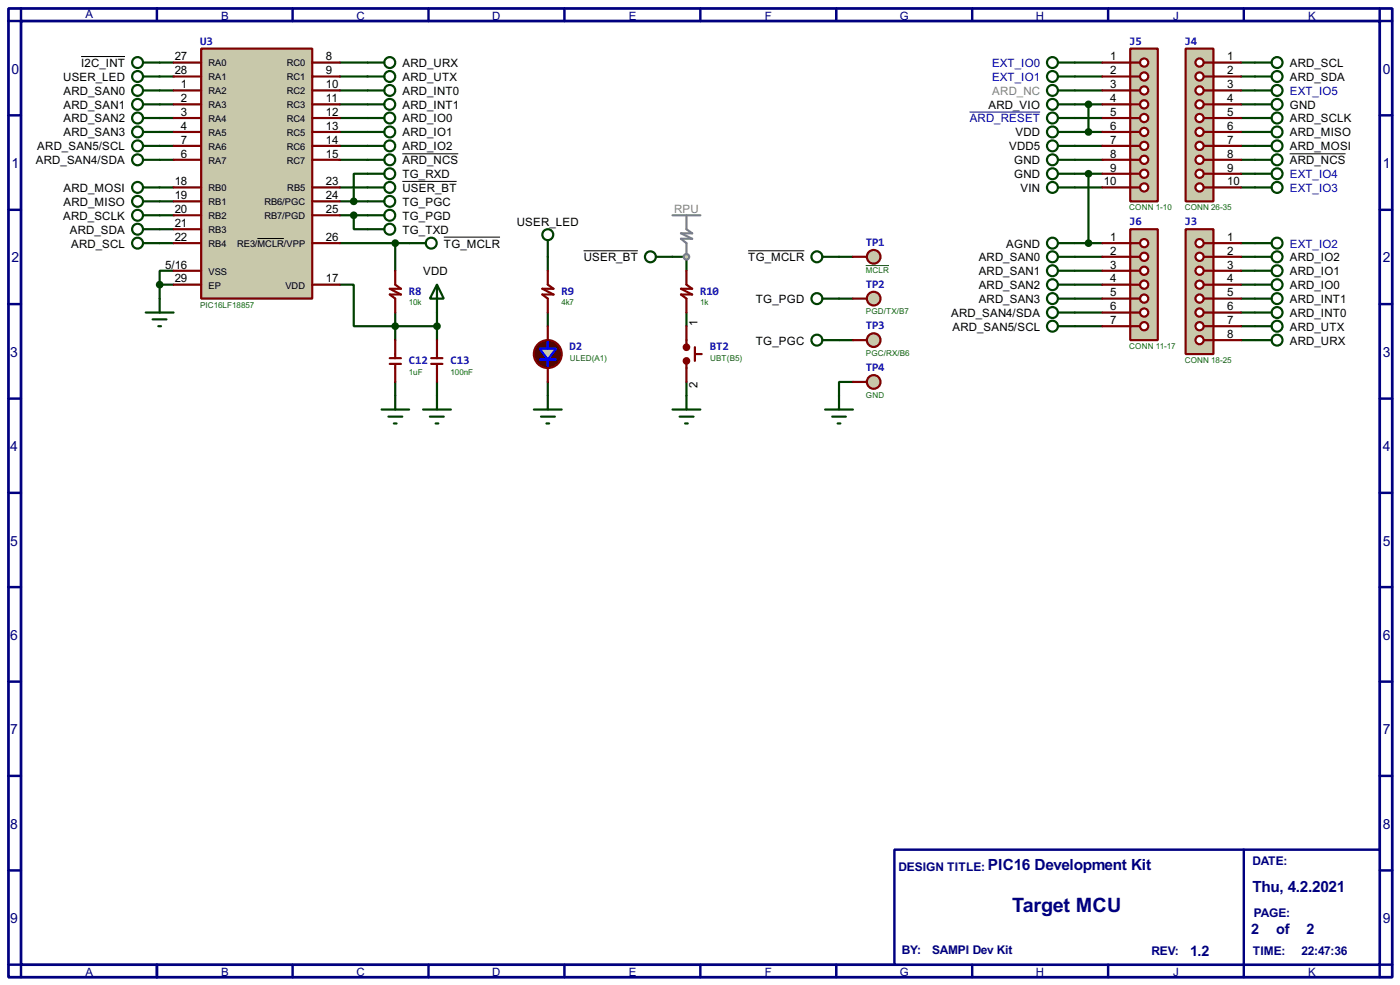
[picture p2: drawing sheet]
<svg xmlns="http://www.w3.org/2000/svg" width="256mm" height="180mm" viewBox="0 0 256 180" stroke-linecap="round" stroke-linejoin="round" font-family="sans-serif">
<path d="M1.6 1.6h253.5v177.3h-253.5zM3.9 3.9h248.9v172.7h-248.9z" fill="none" stroke="#000080" stroke-width=".5"/>
<path d="M3.9 1.6v2.3h-2.3M28.8 1.6v2.3" fill="none" stroke="#000080" stroke-width=".45"/>
<path d="M163.9 155.5h88.9v21.1h-88.9z" fill="#fff" stroke="#000080" stroke-width=".45"/>
<g fill="none" stroke="#000080" stroke-width=".45">
<path d="M53.6 1.6v2.3M78.5 1.6v2.3M103.4 1.6v2.3M128.3 1.6v2.3M153.2 1.6v2.3M178.1 1.6v2.3M203 1.6v2.3M227.9 1.6v2.3M252.8 1.6v2.3h2.3M1.6 21.1h2.3M1.6 38.4h2.3M252.8 21.1h2.3"/>
<path d="M252.8 38.4h2.3M1.6 55.7h2.3M252.8 55.7h2.3M1.6 73h2.3M252.8 73h2.3M1.6 90.2h2.3M252.8 90.2h2.3M1.6 107.5h2.3M252.8 107.5h2.3M1.6 124.8h2.3M252.8 124.8h2.3M1.6 142h2.3"/>
<path d="M1.6 159.3h2.3M227.9 155.5v23.4M252.8 142h2.3M252.8 159.3h2.3M1.6 176.6h2.3v2.3M28.8 176.6v2.3M53.6 176.6v2.3M78.5 176.6v2.3M103.4 176.6v2.3M128.3 176.6v2.3M153.2 176.6v2.3M178.1 176.6v2.3"/>
<path d="M203 176.6v2.3M255.1 176.6h-2.3v2.3"/>
</g>
<g fill="none" stroke="#004000" stroke-width=".4">
<path d="M29.3 11.5h2.5M29.3 14h2.5M29.3 16.6h2.5M29.3 19.1h2.5M62.3 11.5h5.1M62.3 14h5.1M62.3 16.6h5.1M62.3 19.1h5.1M196.9 11.5h5.1M196.9 14h5.1M196.9 16.6h5.1M196.9 19.1h5.1"/>
<path d="M199.4 19.1v5.1M227.4 11.5h5.6M227.4 14h5.6M227.4 16.6h5.6M227.4 19.1h5.6M29.3 21.6h2.5M29.3 24.2h2.5M29.3 26.7h2.5M29.3 29.3h2.5M29.3 34.3h2.5M29.3 39.4h2.5M29.3 36.9h2.5"/>
<path d="M62.3 21.6h5.1M62.3 24.2h5.1M62.3 26.7h5.1M62.3 29.3h5.1M62.3 34.3h5.1M62.3 39.4h5.1M62.3 36.9h5.1M64.8 39.4v2.6h2.6M67.4 31.8h-2.6v5.1M196.9 21.6h5.1M196.9 24.2h5.1M196.9 26.7h5.1"/>
<path d="M196.9 29.3h5.1M196.9 31.8h5.1M196.9 34.3h5.1M199.4 31.8v12.7M227.4 21.6h5.6M227.4 24.2h5.6M227.4 26.7h5.6M227.4 29.3h5.6M227.4 31.8h5.6M227.4 34.3h5.6M29.3 44.5h2.5M29.3 52.1h2.5"/>
<path d="M29.3 52.1v2.6M29.3 42h2.5M31.8 49.6h-2.5v2.5M62.3 52.1h2.5v7.6h15.3M62.3 44.5h12.7M72.4 44.5v5.1M72.4 57.2v5.1M80.1 57.2v5.1M100.4 47v2.6M100.4 57.2v2.5M123.2 47h2.6v2.6M125.8 57.2v2.5"/>
<path d="M153.7 47h2.6M153.7 54.7h2.6M196.9 44.5h5.1M196.9 47h5.1M196.9 49.6h5.1M196.9 52.1h5.1M196.9 54.7h5.1M196.9 57.2h5.1M196.9 59.7h5.1M227.4 44.5h5.6M227.4 47h5.6M227.4 49.6h5.6"/>
<path d="M227.4 52.1h5.6M227.4 54.7h5.6M227.4 57.2h5.6M227.4 59.7h5.6M72.4 69.9v2.5M80.1 69.9v2.5M100.4 69.9v2.5M125.8 69.9v2.5M153.7 62.3h2.6M156.3 69.9h-2.6v2.5M227.4 62.3h5.6"/>
<circle cx="233.9" cy="11.5" r="1"/>
<circle cx="233.9" cy="14" r="1"/>
<circle cx="233.9" cy="19.1" r="1"/>
<circle cx="233.9" cy="16.6" r="1"/>
<circle cx="233.9" cy="29.3" r="1"/>
<circle cx="233.9" cy="31.8" r="1"/>
<circle cx="233.9" cy="26.7" r="1"/>
<circle cx="233.9" cy="34.3" r="1"/>
<circle cx="233.9" cy="21.6" r="1"/>
<circle cx="233.9" cy="24.2" r="1"/>
<circle cx="233.9" cy="44.5" r="1"/>
<circle cx="233.9" cy="47" r="1"/>
<circle cx="233.9" cy="49.6" r="1"/>
<circle cx="233.9" cy="54.7" r="1"/>
<circle cx="233.9" cy="57.2" r="1"/>
<circle cx="233.9" cy="59.7" r="1"/>
<circle cx="233.9" cy="52.1" r="1"/>
<circle cx="233.9" cy="62.3" r="1"/>
</g>
<path d="M236.3 28.2h10.2" fill="none" stroke="#000" stroke-width=".18"/>
<path d="M217.2 42h5.1v22.8h-5.1z" fill="#c8c8aa" stroke="#800000" stroke-width=".4"/>
<path d="M220.5 44.5h1.8" fill="none" stroke="#800000" stroke-width=".4"/>
<circle cx="219.7" cy="44.5" r=".75" fill="#feffff" stroke="#800000" stroke-width=".4"/>
<path d="M220.5 47h1.8" fill="none" stroke="#800000" stroke-width=".4"/>
<circle cx="219.7" cy="47" r=".75" fill="#feffff" stroke="#800000" stroke-width=".4"/>
<path d="M220.5 49.6h1.8" fill="none" stroke="#800000" stroke-width=".4"/>
<circle cx="219.7" cy="49.6" r=".75" fill="#feffff" stroke="#800000" stroke-width=".4"/>
<path d="M220.5 52.1h1.8" fill="none" stroke="#800000" stroke-width=".4"/>
<circle cx="219.7" cy="52.1" r=".75" fill="#feffff" stroke="#800000" stroke-width=".4"/>
<path d="M220.5 54.7h1.8" fill="none" stroke="#800000" stroke-width=".4"/>
<circle cx="219.7" cy="54.7" r=".75" fill="#feffff" stroke="#800000" stroke-width=".4"/>
<path d="M220.5 57.2h1.8" fill="none" stroke="#800000" stroke-width=".4"/>
<circle cx="219.7" cy="57.2" r=".75" fill="#feffff" stroke="#800000" stroke-width=".4"/>
<path d="M220.5 59.7h1.8" fill="none" stroke="#800000" stroke-width=".4"/>
<circle cx="219.7" cy="59.7" r=".75" fill="#feffff" stroke="#800000" stroke-width=".4"/>
<path d="M220.5 62.3h1.8" fill="none" stroke="#800000" stroke-width=".4"/>
<circle cx="219.7" cy="62.3" r=".75" fill="#feffff" stroke="#800000" stroke-width=".4"/>
<path d="M222.3 44.5h5.1M222.3 47h5.1M222.3 49.6h5.1M222.3 52.1h5.1M222.3 54.7h5.1M222.3 57.2h5.1M222.3 59.7h5.1M222.3 62.3h5.1" fill="none" stroke="#800000" stroke-width=".4"/>
<path d="M217.2 8.9h5.1v28h-5.1z" fill="#c8c8aa" stroke="#800000" stroke-width=".4"/>
<path d="M220.5 11.5h1.8" fill="none" stroke="#800000" stroke-width=".4"/>
<circle cx="219.7" cy="11.5" r=".75" fill="#feffff" stroke="#800000" stroke-width=".4"/>
<path d="M220.5 14h1.8" fill="none" stroke="#800000" stroke-width=".4"/>
<circle cx="219.7" cy="14" r=".75" fill="#feffff" stroke="#800000" stroke-width=".4"/>
<path d="M220.5 16.6h1.8" fill="none" stroke="#800000" stroke-width=".4"/>
<circle cx="219.7" cy="16.6" r=".75" fill="#feffff" stroke="#800000" stroke-width=".4"/>
<path d="M220.5 19.1h1.8" fill="none" stroke="#800000" stroke-width=".4"/>
<circle cx="219.7" cy="19.1" r=".75" fill="#feffff" stroke="#800000" stroke-width=".4"/>
<path d="M220.5 21.6h1.8" fill="none" stroke="#800000" stroke-width=".4"/>
<circle cx="219.7" cy="21.6" r=".75" fill="#feffff" stroke="#800000" stroke-width=".4"/>
<path d="M220.5 24.2h1.8" fill="none" stroke="#800000" stroke-width=".4"/>
<circle cx="219.7" cy="24.2" r=".75" fill="#feffff" stroke="#800000" stroke-width=".4"/>
<path d="M220.5 26.7h1.8" fill="none" stroke="#800000" stroke-width=".4"/>
<circle cx="219.7" cy="26.7" r=".75" fill="#feffff" stroke="#800000" stroke-width=".4"/>
<path d="M220.5 29.3h1.8" fill="none" stroke="#800000" stroke-width=".4"/>
<circle cx="219.7" cy="29.3" r=".75" fill="#feffff" stroke="#800000" stroke-width=".4"/>
<path d="M220.5 31.8h1.8" fill="none" stroke="#800000" stroke-width=".4"/>
<circle cx="219.7" cy="31.8" r=".75" fill="#feffff" stroke="#800000" stroke-width=".4"/>
<path d="M220.5 34.3h1.8" fill="none" stroke="#800000" stroke-width=".4"/>
<circle cx="219.7" cy="34.3" r=".75" fill="#feffff" stroke="#800000" stroke-width=".4"/>
<g fill="none" stroke="#800000" stroke-width=".4">
<path d="M222.3 11.5h5.1M222.3 14h5.1M222.3 16.6h5.1M222.3 19.1h5.1M222.3 21.6h5.1M222.3 24.2h5.1M222.3 26.7h5.1M222.3 29.3h5.1M222.3 31.8h5.1M222.3 34.3h5.1M100.4 49.6v2.5l1 .8h-2l2 1h-2l1 .8v2.5M125.8 49.6v2.5l1 .8h-2l2 1h-2l1 .8v2.5"/>
<path d="M125.8 59.7v3.9M71.4 65.6h2.1M71.4 66.6h2.1M72.4 62.3v3.3M72.4 66.6v3.3M79 65.6h2.1M79 66.6h2.1M80.1 62.3v3.3M80.1 66.6v3.3M125.8 66.1v3.8M127.3 63.6v2.5M127.3 64.8h1.3"/>
</g>
<g fill="none" stroke="#004000" stroke-width=".4">
<path d="M67.4 19.1h3M67.4 16.6h3M67.4 14h3M67.4 11.5h3M26.2 36.9h3.1M26.2 39.4h3.1M26.2 21.6h3.1M26.2 24.2h3.1M26.2 29.3h3.1M26.2 26.7h3.1M26.2 34.3h3.1M67.4 36.9h3"/>
<path d="M67.4 39.4h3M67.4 31.8h3M67.4 21.6h3M67.4 24.2h3M67.4 29.3h3M67.4 26.7h3M26.2 42h3.1M26.2 44.5h3.1M26.7 57.2h5.1M28 58.5h2.5M29 59.7h.5M29.3 54.7v2.5"/>
<path d="M67.4 42h3M75 44.5h3M80.1 52.1l1.2 2.6h-2.5zM80.1 52.1v5.1M193.9 47h3M193.9 49.6h3M193.9 52.1h3M193.9 54.7h3M193.9 57.2h3M193.9 59.7h3M69.9 75h5.1M71.2 76.3h2.5"/>
<path d="M72.2 77.5h.5M72.4 72.4v2.6M77.5 75h5.1M78.8 76.3h2.5M79.8 77.5h.5M80.1 72.4v2.6M97.8 75h5.1M99.1 76.3h2.6M100.1 77.5h.5M100.4 72.4v2.6M123.2 75h5.1M124.5 76.3h2.6"/>
<path d="M125.5 77.5h.5M125.8 72.4v2.6"/>
<circle cx="71.4" cy="11.5" r="1"/>
<circle cx="71.4" cy="14" r="1"/>
<circle cx="71.4" cy="19.1" r="1"/>
<circle cx="71.4" cy="16.6" r="1"/>
<circle cx="25.2" cy="36.9" r="1"/>
<circle cx="25.2" cy="34.3" r="1"/>
<circle cx="25.2" cy="29.3" r="1"/>
<circle cx="25.2" cy="26.7" r="1"/>
<circle cx="25.2" cy="39.4" r="1"/>
<circle cx="25.2" cy="21.6" r="1"/>
<circle cx="25.2" cy="24.2" r="1"/>
<circle cx="71.4" cy="29.3" r="1"/>
<circle cx="71.4" cy="26.7" r="1"/>
<circle cx="71.4" cy="36.9" r="1"/>
<circle cx="71.4" cy="39.4" r="1"/>
<circle cx="71.4" cy="31.8" r="1"/>
<circle cx="71.4" cy="24.2" r="1"/>
<circle cx="71.4" cy="21.6" r="1"/>
<circle cx="25.2" cy="42" r="1"/>
<circle cx="25.2" cy="44.5" r="1"/>
<circle cx="71.4" cy="42" r="1"/>
<circle cx="79" cy="44.5" r="1"/>
<circle cx="192.8" cy="47" r="1"/>
<circle cx="192.8" cy="49.6" r="1"/>
<circle cx="192.8" cy="57.2" r="1"/>
<circle cx="192.8" cy="54.7" r="1"/>
<circle cx="192.8" cy="59.7" r="1"/>
<circle cx="192.8" cy="52.1" r="1"/>
</g>
<g fill="#004000" stroke="#004000" stroke-width=".4">
<circle cx="29.2" cy="52.1" r=".5"/>
<circle cx="72.4" cy="59.7" r=".5"/>
<circle cx="80" cy="59.7" r=".5"/>
</g>
<path d="M73.7 28.2h10.3M81.3 43.4h10.3" fill="none" stroke="#000" stroke-width=".18"/>
<g fill="#800000" stroke="#800000" stroke-width=".4">
<circle cx="125.7" cy="63.6" r=".5"/>
<circle cx="125.7" cy="66.1" r=".5"/>
</g>
<circle cx="100.3" cy="64.8" r="2.55" fill="#400000" stroke="#800000" stroke-width=".4"/>
<path d="M98.9 63.8h1.5v-1.3v1.3h1.5l-1.5 2h1.5h-3h1.5v1.3v-1.3z" fill-rule="evenodd" fill="#c8c8aa" stroke="#00f" stroke-width=".4"/>
<path d="M100.4 59.7v2.6M100.4 67.4v2.5" fill="none" stroke="#800000" stroke-width=".4"/>
<g fill="none" stroke="#004000" stroke-width=".4">
<path d="M26.2 11.5h3.1M26.2 14h3.1M26.2 19.1h3.1M26.2 16.6h3.1M67.4 34.3h3M100.4 44v3M120.2 47h3"/>
<circle cx="25.2" cy="11.5" r="1"/>
<circle cx="25.2" cy="14" r="1"/>
<circle cx="25.2" cy="19.1" r="1"/>
<circle cx="25.2" cy="16.6" r="1"/>
<circle cx="71.4" cy="34.3" r="1"/>
<circle cx="100.3" cy="43" r="1"/>
<circle cx="119.1" cy="47" r="1"/>
</g>
<path d="M14.9 10.4h8M73.7 33.2h10M106.9 45.9h10" fill="none" stroke="#000" stroke-width=".18"/>
<path d="M207.1 42h5v20.3h-5z" fill="#c8c8aa" stroke="#800000" stroke-width=".4"/>
<path d="M207.1 44.5h1.7" fill="none" stroke="#800000" stroke-width=".4"/>
<circle cx="209.6" cy="44.5" r=".75" fill="#feffff" stroke="#800000" stroke-width=".4"/>
<path d="M207.1 47h1.7" fill="none" stroke="#800000" stroke-width=".4"/>
<circle cx="209.6" cy="47" r=".75" fill="#feffff" stroke="#800000" stroke-width=".4"/>
<path d="M207.1 49.6h1.7" fill="none" stroke="#800000" stroke-width=".4"/>
<circle cx="209.6" cy="49.6" r=".75" fill="#feffff" stroke="#800000" stroke-width=".4"/>
<path d="M207.1 52.1h1.7" fill="none" stroke="#800000" stroke-width=".4"/>
<circle cx="209.6" cy="52.1" r=".75" fill="#feffff" stroke="#800000" stroke-width=".4"/>
<path d="M207.1 54.7h1.7" fill="none" stroke="#800000" stroke-width=".4"/>
<circle cx="209.6" cy="54.7" r=".75" fill="#feffff" stroke="#800000" stroke-width=".4"/>
<path d="M207.1 57.2h1.7" fill="none" stroke="#800000" stroke-width=".4"/>
<circle cx="209.6" cy="57.2" r=".75" fill="#feffff" stroke="#800000" stroke-width=".4"/>
<path d="M207.1 59.7h1.7" fill="none" stroke="#800000" stroke-width=".4"/>
<circle cx="209.6" cy="59.7" r=".75" fill="#feffff" stroke="#800000" stroke-width=".4"/>
<path d="M202 44.5h5.1M202 47h5.1M202 49.6h5.1M202 52.1h5.1M202 54.7h5.1M202 57.2h5.1M202 59.7h5.1" fill="none" stroke="#800000" stroke-width=".4"/>
<g fill="none" stroke="#004000" stroke-width=".4">
<path d="M193.9 44.5h3"/>
<circle cx="192.8" cy="44.5" r="1"/>
</g>
<path d="M207.1 8.9h5v28h-5z" fill="#c8c8aa" stroke="#800000" stroke-width=".4"/>
<path d="M207.1 11.5h1.7" fill="none" stroke="#800000" stroke-width=".4"/>
<circle cx="209.6" cy="11.5" r=".75" fill="#feffff" stroke="#800000" stroke-width=".4"/>
<path d="M207.1 14h1.7" fill="none" stroke="#800000" stroke-width=".4"/>
<circle cx="209.6" cy="14" r=".75" fill="#feffff" stroke="#800000" stroke-width=".4"/>
<path d="M207.1 16.6h1.7" fill="none" stroke="#800000" stroke-width=".4"/>
<circle cx="209.6" cy="16.6" r=".75" fill="#feffff" stroke="#800000" stroke-width=".4"/>
<path d="M207.1 19.1h1.7" fill="none" stroke="#800000" stroke-width=".4"/>
<circle cx="209.6" cy="19.1" r=".75" fill="#feffff" stroke="#800000" stroke-width=".4"/>
<path d="M207.1 21.6h1.7" fill="none" stroke="#800000" stroke-width=".4"/>
<circle cx="209.6" cy="21.6" r=".75" fill="#feffff" stroke="#800000" stroke-width=".4"/>
<path d="M207.1 24.2h1.7" fill="none" stroke="#800000" stroke-width=".4"/>
<circle cx="209.6" cy="24.2" r=".75" fill="#feffff" stroke="#800000" stroke-width=".4"/>
<path d="M207.1 26.7h1.7" fill="none" stroke="#800000" stroke-width=".4"/>
<circle cx="209.6" cy="26.7" r=".75" fill="#feffff" stroke="#800000" stroke-width=".4"/>
<path d="M207.1 29.3h1.7" fill="none" stroke="#800000" stroke-width=".4"/>
<circle cx="209.6" cy="29.3" r=".75" fill="#feffff" stroke="#800000" stroke-width=".4"/>
<path d="M207.1 31.8h1.7" fill="none" stroke="#800000" stroke-width=".4"/>
<circle cx="209.6" cy="31.8" r=".75" fill="#feffff" stroke="#800000" stroke-width=".4"/>
<path d="M207.1 34.3h1.7" fill="none" stroke="#800000" stroke-width=".4"/>
<circle cx="209.6" cy="34.3" r=".75" fill="#feffff" stroke="#800000" stroke-width=".4"/>
<path d="M202 11.5h5.1M202 14h5.1M202 16.6h5.1M202 19.1h5.1M202 21.6h5.1M202 24.2h5.1M202 26.7h5.1M202 29.3h5.1M202 31.8h5.1M202 34.3h5.1" fill="none" stroke="#800000" stroke-width=".4"/>
<g fill="none" stroke="#004000" stroke-width=".4">
<path d="M193.9 16.6h3M193.9 19.1h3M193.9 14h3M193.9 11.5h3M193.9 21.6h3M193.9 24.2h3M193.9 26.7h3M193.9 29.3h3M193.9 31.8h3M193.9 34.3h3"/>
<circle cx="192.8" cy="11.5" r="1"/>
<circle cx="192.8" cy="19.1" r="1"/>
<circle cx="192.8" cy="16.6" r="1"/>
<circle cx="192.8" cy="14" r="1"/>
<circle cx="192.8" cy="29.3" r="1"/>
<circle cx="192.8" cy="31.8" r="1"/>
<circle cx="192.8" cy="26.7" r="1"/>
<circle cx="192.8" cy="34.3" r="1"/>
<circle cx="192.8" cy="21.6" r="1"/>
<circle cx="192.8" cy="24.2" r="1"/>
</g>
<path d="M177.6 20.5h13" fill="none" stroke="#0000c0" stroke-width=".18"/>
<circle cx="160" cy="47" r="1.25" fill="#c8c8aa" stroke="#800000" stroke-width=".4"/>
<path d="M156.3 47h2.5" fill="none" stroke="#800000" stroke-width=".4"/>
<path d="M158.6 48.6h4.3" fill="none" stroke="#008000" stroke-width=".18"/>
<circle cx="160" cy="54.7" r="1.25" fill="#c8c8aa" stroke="#800000" stroke-width=".4"/>
<path d="M156.3 54.7h2.5" fill="none" stroke="#800000" stroke-width=".4"/>
<circle cx="160" cy="62.3" r="1.25" fill="#c8c8aa" stroke="#800000" stroke-width=".4"/>
<path d="M156.3 62.3h2.5" fill="none" stroke="#800000" stroke-width=".4"/>
<g fill="none" stroke="#004000" stroke-width=".4">
<path d="M150.7 54.7h3M150.7 47h3M150.7 62.3h3"/>
<circle cx="149.6" cy="47" r="1"/>
<circle cx="149.6" cy="54.7" r="1"/>
<circle cx="149.6" cy="62.3" r="1"/>
</g>
<path d="M137.1 45.9h10.3" fill="none" stroke="#000" stroke-width=".18"/>
<circle cx="160" cy="69.9" r="1.25" fill="#c8c8aa" stroke="#800000" stroke-width=".4"/>
<path d="M72.4 49.6v2.5l1.1 .8h-2.1l2.1 1h-2.1l1 .8v2.5M156.3 69.9h2.5" fill="none" stroke="#800000" stroke-width=".4"/>
<path d="M151.2 75h5.1M152.5 76.3h2.5M153.5 77.5h.5M153.7 72.4v2.6" fill="none" stroke="#004000" stroke-width=".4"/>
<g fill="#004000" stroke="#004000" stroke-width=".4">
<circle cx="64.8" cy="39.4" r=".5"/>
<circle cx="64.8" cy="36.9" r=".5"/>
<circle cx="72.4" cy="44.5" r=".5"/>
</g>
<path d="M36.9 8.9h20.3v45.8h-20.3z" fill-rule="evenodd" fill="#c8c8aa" stroke="#800000" stroke-width=".4"/>
<g fill="none" stroke="#800000" stroke-width=".4">
<path d="M31.8 16.6h5.1M31.8 19.1h5.1M31.8 11.5h5.1M31.8 14h5.1M57.2 16.6h5.1M57.2 19.1h5.1M57.2 11.5h5.1M57.2 14h5.1M31.8 21.6h5.1M31.8 24.2h5.1M31.8 29.3h5.1M31.8 26.7h5.1"/>
<path d="M31.8 39.4h5.1M31.8 36.9h5.1M31.8 34.3h5.1M57.2 21.6h5.1M57.2 24.2h5.1M57.2 29.3h5.1M57.2 26.7h5.1M57.2 39.4h5.1M57.2 36.9h5.1M57.2 34.3h5.1M31.8 42h5.1M31.8 52.1h5.1"/>
<path d="M31.8 49.6h5.1M31.8 44.5h5.1M57.2 52.1h5.1M57.2 44.5h5.1"/>
</g>
<path d="M47.2 43.7h4.8" fill="none" stroke="#000" stroke-width=".18"/>
<g fill="#004000" stroke="#004000" stroke-width=".4">
<circle cx="199.4" cy="44.5" r=".5"/>
<circle cx="199.4" cy="31.8" r=".5"/>
<circle cx="199.4" cy="19.1" r=".5"/>
<circle cx="199.4" cy="24.2" r=".5"/>
</g>
<path d="M123.2 39.4h5.1M125.8 39.4v2.6l1 .7h-2l2 1h-2l1 .8v2.5" fill="none" stroke="#808080" stroke-width=".4"/>
<circle cx="125.7" cy="47" r=".5" fill="#c8c8aa" stroke="#808080" stroke-width=".4"/>
<text font-size="4.1" fill="#000080" x="185.4" y="167">Target MCU</text>
<g font-size="3.2" fill="#000080">
<text x="180.9" y="159.3">PIC16 Development Kit</text>
<text x="229.4" y="163.3">Thu, 4.2.2021</text>
</g>
<g font-size="3" fill="#000080">
<text x="229.2" y="171">2</text>
<text x="233.8" y="171">of</text>
<text x="239.4" y="171">2</text>
<text x="218" y="175">1.2</text>
</g>
<g font-size="2.9" fill="#000080">
<text x="2.1" y="13.5">0</text>
<text x="253.4" y="13.5">0</text>
<text x="2.1" y="30.7">1</text>
<text x="253.4" y="30.7">1</text>
<text x="2.1" y="48">2</text>
<text x="253.4" y="48">2</text>
<text x="1.9" y="65.3">3</text>
<text x="253.4" y="65.3">3</text>
<text x="1.9" y="82.5">4</text>
<text x="253.4" y="82.5">4</text>
<text x="1.9" y="99.9">5</text>
<text x="253.4" y="99.9">5</text>
<text x="1.9" y="117.1">6</text>
<text x="253.4" y="117.1">6</text>
<text x="1.9" y="134.4">7</text>
<text x="253.4" y="134.4">7</text>
<text x="1.9" y="151.7">8</text>
<text x="253.4" y="151.7">8</text>
<text x="1.9" y="168.9">9</text>
<text x="253.4" y="168.9">9</text>
</g>
<g font-size="2.5" fill="#0000c0">
<text x="36.7" y="8.2">U3</text>
<text x="206.9" y="8.2">J5</text>
<text x="217" y="8.2">J4</text>
<text x="206.9" y="41.3">J6</text>
<text x="217" y="41.3">J3</text>
<text x="158.6" y="45.1">TP1</text>
<text x="74.9" y="54">R8</text>
<text x="102.9" y="54">R9</text>
<text x="128.3" y="54">R10</text>
<text x="158.6" y="52.6">TP2</text>
<text x="104.4" y="64.1">D2</text>
<text x="130.1" y="64.1">BT2</text>
<text x="158.6" y="60.3">TP3</text>
<text x="74.9" y="66.7">C12</text>
<text x="82.6" y="66.7">C13</text>
<text x="158.6" y="67.9">TP4</text>
</g>
<g font-size="2.5" fill="#000080">
<text x="164.6" y="159.4">DESIGN TITLE:</text>
<text x="229.4" y="158.4">DATE:</text>
<text x="229.7" y="167.8">PAGE:</text>
<text x="165.2" y="174.6">BY:</text>
<text x="170.7" y="174.6">SAMPI Dev Kit</text>
<text x="210.9" y="174.8">REV:</text>
<text x="229.5" y="174.8">TIME:</text>
<text x="238.5" y="174.8">22:47:36</text>
</g>
<g font-size="2.4" fill="#000080">
<text x="15.6" y="3.4">A</text>
<text x="40.5" y="3.6">B</text>
<text x="65.3" y="3.6">C</text>
<text x="90.2" y="3.6">D</text>
<text x="115.2" y="3.6">E</text>
<text x="140.1" y="3.6">F</text>
<text x="164.8" y="3.6">G</text>
<text x="189.8" y="3.6">H</text>
<text x="214.9" y="3.6">J</text>
<text x="239.6" y="3.6">K</text>
<text x="15.6" y="178.7">A</text>
<text x="40.5" y="178.7">B</text>
<text x="65.3" y="178.7">C</text>
<text x="90.2" y="178.7">D</text>
<text x="115.2" y="178.7">E</text>
<text x="140.1" y="178.7">F</text>
<text x="164.8" y="178.7">G</text>
<text x="189.8" y="178.7">H</text>
<text x="214.9" y="178.7">J</text>
<text x="239.6" y="178.7">K</text>
</g>
<g font-size="2.4">
<text x="32" y="11.1">27</text>
<text x="59.7" y="11.1">8</text>
<text x="203.4" y="11.1">1</text>
<text x="224.8" y="11.1">1</text>
<text x="11.6" y="14.8">USER_LED</text>
<text x="11.6" y="17.3">ARD_SAN0</text>
<text x="14.9" y="12.3">I2C_INT</text>
<text x="32" y="13.6">28</text>
<text x="33.2" y="16.2">1</text>
<text x="59.7" y="13.6">9</text>
<text x="59.7" y="16.2">10</text>
<text x="73.7" y="17.3">ARD_INT0</text>
<text x="73.7" y="14.8">ARD_UTX</text>
<text x="73.7" y="12.3">ARD_URX</text>
<text x="203.4" y="13.6">2</text>
<text x="203.4" y="16.2">3</text>
<text x="224.8" y="13.6">2</text>
<text x="224.8" y="16.2">3</text>
<text x="236.3" y="14.8">ARD_SDA</text>
<text x="236.3" y="12.3">ARD_SCL</text>
<text x="11.6" y="22.4">ARD_SAN2</text>
<text x="11.6" y="19.9">ARD_SAN1</text>
<text x="33.2" y="18.7">2</text>
<text x="33.2" y="21.2">3</text>
<text x="33.2" y="23.8">4</text>
<text x="59.7" y="18.7">11</text>
<text x="59.7" y="21.2">12</text>
<text x="59.7" y="23.8">13</text>
<text x="73.7" y="22.4">ARD_IO0</text>
<text x="73.7" y="19.9">ARD_INT1</text>
<text x="181.1" y="19.9">ARD_VIO</text>
<text x="203.4" y="18.7">4</text>
<text x="203.4" y="21.2">5</text>
<text x="203.4" y="23.8">6</text>
<text x="224.8" y="18.7">4</text>
<text x="224.8" y="21.2">5</text>
<text x="224.8" y="23.8">6</text>
<text x="236.3" y="19.9">GND</text>
<text x="236.3" y="22.4">ARD_SCLK</text>
<text x="6.8" y="27.5">ARD_SAN5/SCL</text>
<text x="11.6" y="25">ARD_SAN3</text>
<text x="33.2" y="28.9">6</text>
<text x="33.2" y="26.3">7</text>
<text x="59.7" y="26.3">14</text>
<text x="59.7" y="28.9">15</text>
<text x="73.7" y="25">ARD_IO1</text>
<text x="73.7" y="27.5">ARD_IO2</text>
<text x="184.9" y="27.5">VDD5</text>
<text x="186" y="25">VDD</text>
<text x="203.4" y="26.3">7</text>
<text x="203.4" y="28.9">8</text>
<text x="224.8" y="26.3">7</text>
<text x="224.8" y="28.9">8</text>
<text x="236.3" y="25">ARD_MISO</text>
<text x="236.3" y="27.5">ARD_MOSI</text>
<text x="6.6" y="30">ARD_SAN4/SDA</text>
<text x="11.6" y="35.1">ARD_MOSI</text>
<text x="32" y="33.9">18</text>
<text x="59.7" y="33.9">23</text>
<text x="73.7" y="32.6">TG_RXD</text>
<text x="73.7" y="30">ARD_NCS</text>
<text x="73.7" y="35.1">USER_BT</text>
<text x="185.8" y="30">GND</text>
<text x="185.8" y="32.6">GND</text>
<text x="186.9" y="35.1">VIN</text>
<text x="202.2" y="33.9">10</text>
<text x="203.4" y="31.4">9</text>
<text x="224.8" y="31.4">9</text>
<text x="224.8" y="33.9">10</text>
<text x="236.3" y="30">ARD_NCS</text>
<text x="11.6" y="40.2">ARD_SCLK</text>
<text x="11.6" y="37.7">ARD_MISO</text>
<text x="32" y="41.6">21</text>
<text x="32" y="39">20</text>
<text x="32" y="36.5">19</text>
<text x="59.7" y="39">25</text>
<text x="59.7" y="36.5">24</text>
<text x="73.7" y="37.7">TG_PGC</text>
<text x="73.7" y="40.2">TG_PGD</text>
<text x="94.7" y="41.5">USER_LED</text>
<text x="12.8" y="42.7">ARD_SDA</text>
<text x="13" y="45.3">ARD_SCL</text>
<text x="32" y="44.1">22</text>
<text x="59.7" y="44.1">26</text>
<text x="73.7" y="42.7">TG_TXD</text>
<text x="81.3" y="45.3">TG_MCLR</text>
<text x="106.9" y="47.8">USER_BT</text>
<text x="137.1" y="47.8">TG_MCLR</text>
<text x="179.3" y="47.8">ARD_SAN0</text>
<text x="184.3" y="45.3">AGND</text>
<text x="203.4" y="44.1">1</text>
<text x="203.4" y="46.6">2</text>
<text x="224.8" y="44.1">1</text>
<text x="224.8" y="46.6">2</text>
<text x="236.3" y="47.8">ARD_IO2</text>
<text x="30.3" y="49.2">5/16</text>
<text x="32" y="51.7">29</text>
<text x="59.7" y="51.7">17</text>
<text x="77.5" y="50.4">VDD</text>
<text x="179.3" y="50.4">ARD_SAN1</text>
<text x="179.3" y="52.9">ARD_SAN2</text>
<text x="203.4" y="49.2">3</text>
<text x="203.4" y="51.7">4</text>
<text x="224.8" y="49.2">3</text>
<text x="224.8" y="51.7">4</text>
<text x="236.3" y="50.4">ARD_IO1</text>
<text x="236.3" y="52.9">ARD_IO0</text>
<text x="127.7" y="59.7" transform="rotate(-90 127.7 59.7)">1</text>
<text x="138.5" y="55.4">TG_PGD</text>
<text x="174.2" y="58">ARD_SAN4/SDA</text>
<text x="179.3" y="55.4">ARD_SAN3</text>
<text x="203.4" y="54.3">5</text>
<text x="203.4" y="56.8">6</text>
<text x="203.4" y="59.3">7</text>
<text x="224.8" y="54.3">5</text>
<text x="224.8" y="56.8">6</text>
<text x="224.8" y="59.3">7</text>
<text x="236.3" y="55.4">ARD_INT1</text>
<text x="236.3" y="58">ARD_INT0</text>
<text x="138.5" y="63.1">TG_PGC</text>
<text x="174.5" y="60.5">ARD_SAN5/SCL</text>
<text x="224.8" y="61.9">8</text>
<text x="236.3" y="60.5">ARD_UTX</text>
<text x="236.3" y="63.1">ARD_URX</text>
<text x="127.7" y="71.1" transform="rotate(-90 127.7 71.1)">2</text>
</g>
<g font-size="2.4" fill="#0000c0">
<text x="181.7" y="14.8">EXT_IO1</text>
<text x="181.7" y="12.3">EXT_IO0</text>
<text x="236.3" y="17.3">EXT_IO5</text>
<text x="177.6" y="22.4">ARD_RESET</text>
<text x="236.3" y="32.6">EXT_IO4</text>
<text x="236.3" y="35.1">EXT_IO3</text>
<text x="236.3" y="45.3">EXT_IO2</text>
</g>
<g font-size="2.4" fill="#808080">
<text x="181.8" y="17.3">ARD_NC</text>
<text x="123.5" y="39">RPU</text>
</g>
<g font-size="1.9">
<text x="38.2" y="17.3">RA2</text>
<text x="38.2" y="14.7">RA1</text>
<text x="38.2" y="12.2">RA0</text>
<text x="52.5" y="12.2">RC0</text>
<text x="52.5" y="14.7">RC1</text>
<text x="52.5" y="17.3">RC2</text>
<text x="38.2" y="19.8">RA3</text>
<text x="38.2" y="22.3">RA4</text>
<text x="52.5" y="19.8">RC3</text>
<text x="52.5" y="22.3">RC4</text>
<text x="38.2" y="24.9">RA5</text>
<text x="38.2" y="30">RA7</text>
<text x="38.2" y="27.4">RA6</text>
<text x="52.5" y="24.9">RC5</text>
<text x="52.5" y="27.4">RC6</text>
<text x="52.5" y="30">RC7</text>
<text x="38.2" y="35">RB0</text>
<text x="52.6" y="35">RB5</text>
<text x="38.2" y="40.1">RB2</text>
<text x="38.2" y="37.6">RB1</text>
<text x="48.4" y="40.1">RB7/PGD</text>
<text x="48.4" y="37.6">RB6/PGC</text>
<text x="38.2" y="42.7">RB3</text>
<text x="38.2" y="45.2">RB4</text>
<text x="43.4" y="45.2">RE3/MCLR/VPP</text>
<text x="38.2" y="50.3">VSS</text>
<text x="38.2" y="52.8">EP</text>
<text x="52.3" y="52.8">VDD</text>
</g>
<g font-size="1.7" fill="#008000">
<text x="206.9" y="38.5">CONN 1-10</text>
<text x="217" y="38.5">CONN 26-35</text>
<text x="158.6" y="50">MCLR</text>
<text x="36.7" y="56.3">PIC16LF18857</text>
<text x="74.9" y="55.9">10k</text>
<text x="102.9" y="55.9">4k7</text>
<text x="128.3" y="55.9">1k</text>
<text x="158.6" y="57.5">PGD/TX/B7</text>
<text x="158.6" y="65.2">PGC/RX/B6</text>
<text x="206.9" y="63.9">CONN 11-17</text>
<text x="74.9" y="68.6">1uF</text>
<text x="82.6" y="68.6">100nF</text>
<text x="104.4" y="66.1">ULED(A1)</text>
<text x="130.1" y="66.1">UBT(B5)</text>
<text x="217" y="66.5">CONN 18-25</text>
<text x="158.6" y="72.8">GND</text>
</g>
</svg>
